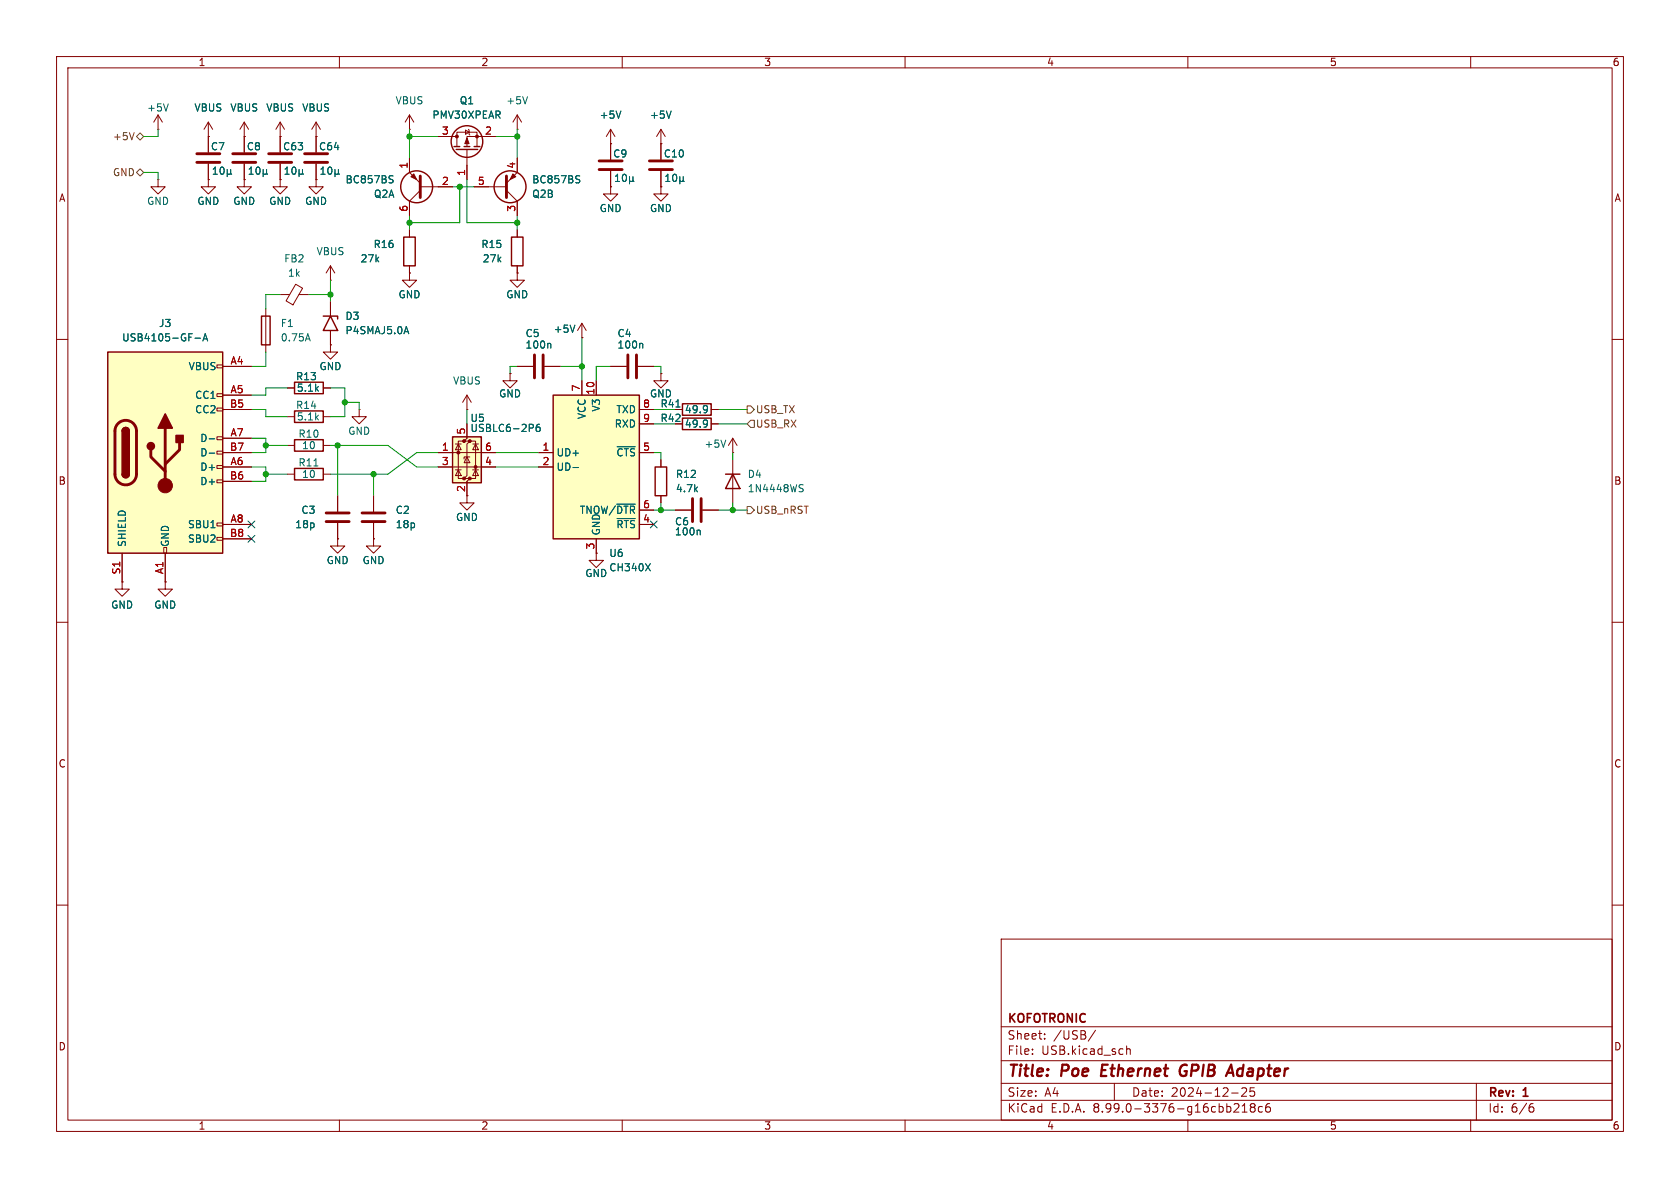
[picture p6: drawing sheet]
<svg xmlns="http://www.w3.org/2000/svg" width="297mm" height="210mm" viewBox="0 0 297 210" stroke-linecap="round" stroke-linejoin="round" font-family="sans-serif">
<g fill="none" stroke="#840000" stroke-width=".18">
<path d="M10 10h277v190h-277zM12 12h273v186h-273zM60 10v2M110 10v2M160 10v2M210 10v2M260 10v2M72.4 22.9h.1M72.4 20.3l-.8 1.3M72.4 20.3l.8 1.3M72.4 20.3v2.6M107.9 33v1.3h1.3l-1.3 1.3-1.2-1.3h1.2"/>
<path d="M107.9 33h.1M116.8 25.4v2.8M116.8 30.2v2.8M10 60h2M129.5 77.5l-.7 1.2M129.5 77.5l.8 1.2M129.5 77.5v2.5M285 60h2M129.5 80h.1M10 110h2M285 110h2M10 160h2"/>
<path d="M177 166h108v32h-108zM285 160h2M60 198v2M110 198v2M160 198v2M177 194.5h108M177 191.5h108M177 187.5h108M177 181.5h108M182.5 186.3v.1M182.5 185.5v.1M184.7 183.6v.1"/>
<path d="M184.7 182.8v.1M193.7 182.1l-1.3 2M197 191.5v3M199.2 184.9v1.5M199.2 185.5l.2-.1 .3 .1 .1 .9M210 198v2M217.7 193.2h1.2M218.2 195.2l.5-.1 .3 .1v.3l-.9 1.1h.9M219.6 196.6h.9M219.6 195.5l.4-.4v1.5M220.3 192.4v.5l-.8 .9h.9M221 192.3v.7l.2-.1h.5l.1 .6-.3 .3-.5-.1"/>
<path d="M221.3 195.7l-.3-.2 .3-.4 .4 .1 .2 .2-.3 .3M221.3 195.7l-.3 .3 .1 .5 .2 .1 .4-.1 .2-.2-.1-.4-.2-.2M221.3 195.7h.3M223.2 195.7l-.5-.1-.2 .3v.4l.1 .2h.6M224.5 195.1a.59 .59 0 0 0-.8 .6v.6l.2 .2 .4 .1 .2-.1 .1-.5-.1-.3h-.5l-.3 .3M260 198v2M261 191.5v6.5M270.6 195.7h.4l.2 .3-.1 .5-.5 .1M271 195.1l-.4 .1"/>
</g>
<path d="M194.9 188.2l-.3 2h1M209.4 189.4h.4M209.6 188.2a1.13 1.13 0 0 0-1 .7 1.13 1.13 0 0 0 .2 1.2l.3 .1 .5-.1" fill="none" stroke="#840000" stroke-width=".4"/>
<path d="M117.7 32.1h.7M117.7 31.2l.4-.4v1.3M119.1 30.9l.1-.1a.68 .68 0 0 1 .5 .6 .68 .68 0 0 1-.5 .7 .84 .84 0 0 1-.1-1.2zM120.2 31.9l.2 .2h.2l.2-.2M120.2 31.2v1.3M120.8 31.9l.2 .2M120.8 31.2v.7M128.3 77.8l-.4 1.3" fill="none" stroke="#006464" stroke-width=".18"/>
<path d="M114.8 28.4h4.1M114.8 30h4.1" fill="none" stroke="#840000" stroke-width=".51"/>
<path d="M97.8 69.9h15.2v25.4h-15.2z" fill="#ffffc2"/>
<g fill="none" stroke="#840000" stroke-width=".25">
<path d="M80.3 25.9h1M80.6 26.4h3.9M82 25.9h1.1M83.8 25.9h1M90.4 41.9h2.1v5.1h-2.1zM97.8 69.9h15.2v25.4h-15.2zM120.6 73.9h5.1v2h-5.1zM120.6 71.4h5.1v2h-5.1zM115.8 82.6h2.1v5h-2.1zM128.3 83.8h2.5M129.5 83.8l1.3 2.6h-2.5z"/>
<circle cx="82.5" cy="25" r="2.79"/>
</g>
<g fill="none" stroke="#840000" stroke-width=".18">
<path d="M77.5 24.1h3.3M80.8 25.9v-2.5h3.5v2.5M82.3 23l.6 .4-.6 .3zM82.5 26.4v5.4M82.8 22.9l.1 .1v.7l.2 .2M87.6 24.1h-5.1v1.8M91.4 22.9h.1M91.4 20.3l-.7 1.3M91.4 20.3l.8 1.3M91.4 20.3v2.6M91.4 48.3v1.2h1.3l-1.3 1.3-1.2-1.3h1.2M91.4 48.3h.1"/>
<path d="M91.4 40.6v1.3M91.4 47v1.3M102.9 67.3v2.6M105.4 67.3v2.6M113 72.4h2.6M113 74.9h2.6M116.8 66v1.3h1.3l-1.3 1.3-1.2-1.3h1.2M116.8 66h.1M119.4 72.4h1.2M119.4 74.9h1.2M125.7 72.4h1.3M125.7 74.9h1.3"/>
<path d="M95.2 80h2.6M95.2 82.6h2.6M105.4 97.8v1.3h1.3l-1.3 1.2-1.3-1.2h1.3M105.4 97.8h.1M105.4 95.3v2.5M113 80h2.6M113 90.2h2.6M113 92.7h2.6M116.8 81.3v1.3M116.8 87.6v1.3M119.4 90.2h2.8M124.2 90.2h2.8"/>
<path d="M129.5 81.3v7.6"/>
</g>
<g fill="none" stroke="#006464" stroke-width=".18">
<path d="M93.3 17.1l-.5 1.3M109.1 79h3.2M119.5 72h.7M124.9 74.3l.1 .1a1.07 1.07 0 0 1-.1 1M124.9 71.8h.1a1.07 1.07 0 0 1-.1 1M125.1 74.8l-.2 .2M125.1 72.2l-.2 .2M101.3 82.6h1M109 89.1h3.3M109.1 91.7h3.2M114.1 99.6l.9 1.3M115 99.6l-.9 1.3"/>
<path d="M123.6 93.7l.2 .2v.7M141.5 86.3l.4 .1 .1 .3-.3 .2h-.3M141.5 85.7h.5"/>
</g>
<g fill="#840000" stroke="#840000" stroke-width=".18">
<path d="M82.5 24.4l.4 1h-.7z"/>
<circle cx="80.8" cy="24.1" r=".25"/>
<circle cx="84.3" cy="24.1" r=".25"/>
</g>
<path d="M122.4 88.1v4.1M124 88.1v4.1" fill="none" stroke="#840000" stroke-width=".51"/>
<path d="M80 77.2h5.1v8.1h-5.1z" fill="#ffffc2"/>
<g fill="#840000" stroke="#840000" stroke-width=".18">
<path d="M73.2 30.7l.5 1.1-1.1-.6z"/>
<circle cx="81" cy="80" r=".25"/>
<circle cx="82" cy="78" r=".25"/>
<circle cx="82" cy="84.6" r=".25"/>
<circle cx="83.1" cy="78" r=".25"/>
<circle cx="83.1" cy="84.6" r=".25"/>
<circle cx="84.1" cy="82.5" r=".25"/>
</g>
<g fill="none" stroke="#840000" stroke-width=".18">
<path d="M36.8 31.8v1.2h1.3l-1.3 1.3-1.2-1.3h1.2M36.8 31.8h.1M36.8 24.1h.1M36.8 21.6l-.7 1.3M36.8 21.6l.8 1.3M36.8 21.6v5.3M36.8 29v2.8M43.2 31.8v1.2h1.2l-1.2 1.3-1.3-1.3h1.3M43.2 31.8h.1M43.2 24.1h.1M43.2 21.6v5.3M43.2 29v2.8"/>
<path d="M43.2 21.6l-.8 1.3M43.2 21.6l.7 1.3M72.4 27.9v2.6l1.9 1.9M74.3 33.7l-1.9 1.9v2.5M74.3 33h5.7M107.9 25.4h.1M107.9 22.9l-.7 1.2M107.9 22.9l.8 1.2M107.9 22.9v2.5M49.5 52.1h1.7M52.3 50.2l1.2 .8-1.7 2.9-1.2-.7zM52.9 52.1h1.7"/>
<path d="M58.4 49.5h.1M58.4 47l-.7 1.3M58.4 47l.8 1.3M58.4 47v2.5M72.4 48.3v1.2h1.3l-1.3 1.3-1.3-1.3h1.3M72.4 48.3h.1M72.4 40.6v1.3M72.4 47v1.3M80.5 78.5h1M81 78.5l.5 1h-1zM82 78h-1v6.6h1M82.5 74.9v2.6l-.5 .5h1.1l-.6 .5v5.6l-.5 .5h1.1l-.6 .5v3.8h1.3l-1.3 1.3-1.2-1.3h1.2"/>
<path d="M83.1 78h1v6.6h-1M83.6 78.5h1M84.1 78.5l.5 1h-1zM107.9 64.8h2.8M112.8 64.8h2.8M50.8 83.8h1.3M57.1 83.8h1.3M59.7 95.3v1.2h1.3l-1.3 1.3-1.3-1.3h1.3M59.7 95.3h.1M59.7 87.6v2.8M59.7 92.5v2.8M66 95.3v1.2h1.3l-1.3 1.3-1.2-1.3h1.2"/>
<path d="M66 95.3h.1M66 87.6v2.8M66 92.5v2.8M77.5 80h10.1M77.5 82.6h10.1M80.5 83.1h1M81 83.1l.5 1h-1zM82.5 80.8l.6 1h-1.1zM83.1 80.8h-1.1v.4M83.6 83.1h1M84.1 83.1l.5 1h-1z"/>
</g>
<g fill="none" stroke="#840000" stroke-width=".25">
<path d="M71.4 41.9h2v5.1h-2zM80 77.2h5.1v8.1h-5.1zM52.1 82.8h5v2h-5z"/>
<circle cx="73.7" cy="33" r="2.82"/>
</g>
<g fill="none" stroke="#006464" stroke-width=".18">
<path d="M109.8 19.6l-.5 1.3M37.7 30.8h.7M37.7 29.9l.4-.4v1.3M39.1 29.6l.1-.1a.68 .68 0 0 1 .4 .7 .68 .68 0 0 1-.4 .6 .84 .84 0 0 1-.1-1.2zM40.2 30.6l.2 .2h.2l.2-.2M40.2 30v1.2M40.8 30.6l.2 .2M40.8 30v.6M44 30.8h.8M44 29.9l.4-.4v1.3M45.4 29.6l.2-.1a.68 .68 0 0 1 .4 .7 .68 .68 0 0 1-.4 .6 .84 .84 0 0 1-.2-1.2zM46.5 30.6l.2 .2h.2l.2-.2"/>
<path d="M46.5 30v1.2M47.1 30.6l.2 .2M47.1 30v.6M69 31.1h.5M69.3 31.7l.2 .3-.2 .3M94.2 75.1l.1 .1-.1 .4M95.4 75l-.4 .1a.86 .86 0 0 0 0 1.2l.4-.1 .1-.5-.2-.2h-.3l-.2 .2M113.5 60.7l.1 .2v.6M55.5 82.4h.7"/>
</g>
<path d="M34.8 27.2h4.1M34.8 28.7h4.1M41.1 27.2h4.1M41.1 28.7h4.1M74.3 31.1v3.8M111 62.7v4.1M112.5 62.7v4.1M57.7 90.7h4M57.7 92.2h4M64 90.7h4.1M64 92.2h4.1" fill="none" stroke="#840000" stroke-width=".51"/>
<path d="M19 62.2h20.4v35.6h-20.4z" fill="#ffffc2"/>
<g fill="none" stroke="#840000" stroke-width=".18">
<path d="M27.9 31.8v1.2h1.3l-1.3 1.3-1.2-1.3h1.2M27.9 31.8h.1M27.9 22.9h.1M27.9 20.3l-.7 1.3M27.9 20.3l.8 1.3M27.9 20.3v2.6M36.8 31.8h.1M36.8 24.1h.1M36.8 24.1v2.8M36.8 29v2.8M43.2 31.8h.1M43.2 24.1h.1"/>
<path d="M43.2 24.1v2.8M43.2 29v2.8M49.5 24.1h.1M49.5 31.8v1.2h1.3l-1.3 1.3-1.2-1.3h1.2M49.5 31.8h.1M49.5 21.6v5.3M49.5 29v2.8M49.5 21.6l-.7 1.3M49.5 21.6l.8 1.3M55.9 24.1h.1M55.9 31.8v1.2h1.2l-1.2 1.3-1.3-1.3h1.3M55.9 31.8h.1"/>
<path d="M55.9 21.6v5.3M55.9 29v2.8M55.9 21.6l-.8 1.3M55.9 21.6l.7 1.3M72.4 27.9v2.6M72.4 35.6v2.5M77.5 33h2.5M77.5 24.1h2.5M82.5 29.2v2.6M83.8 33h5.7M85.1 24.1h2.5M89.5 33.7l1.9 1.9v2.5"/>
<path d="M91.4 27.9v2.6l-1.9 1.9M107.9 33h.1M107.9 25.4h.1M107.9 25.4v2.8M107.9 30.2v2.8M116.8 33v1.3h1.3l-1.3 1.3-1.2-1.3h1.2M116.8 33h.1M116.8 25.4h.1M116.8 22.9l-.7 1.2M116.8 22.9l.8 1.2M116.8 22.9v5.3M116.8 30.2v2.8"/>
<path d="M47 54.6v7.6M58.4 53.3v2.6M58.4 58.4v2.6M72.4 48.3h.1M72.4 40.6v1.3M72.4 47v1.3M91.4 48.3h.1M91.4 40.6v1.3M91.4 47v1.3M102.9 59.7h.1M102.9 57.2l-.8 1.2M102.9 57.2l.7 1.2"/>
<path d="M102.9 57.2v2.5M38.4 64.5h1v.5h-1zM38.4 69.6h1v.5h-1zM38.4 72.1h1v.5h-1zM38.4 77.2h1v.5h-1zM38.4 79.8h1v.5h-1zM39.4 64.8h5M39.4 69.9h5M39.4 72.4h5M39.4 77.5h5M50.8 73.7h1.3M50.8 68.6h1.3"/>
<path d="M50.8 78.7h1.3M57.1 73.7h1.3M57.1 68.6h1.3M57.1 78.7h1.3M58.4 61v1.2h1.3l-1.3 1.3-1.3-1.3h1.3M58.4 61h.1M63.5 72.4v1.3h1.3l-1.3 1.2-1.3-1.2h1.3M63.5 72.4h.1M82.5 72.4h.1M82.5 69.9l-.7 1.2M82.5 69.9l.8 1.2M82.5 69.9v2.5"/>
<path d="M82.5 74.9v2.6M90.2 66v1.3h1.2l-1.2 1.3-1.3-1.3h1.3M90.2 66h.1M91.4 64.8h2.8M96.3 64.8h2.8M102.9 67.3v2.6M105.4 67.3v2.6M107.9 64.8h2.8M112.8 64.8h2.8M113 72.4h2.6M113 74.9h2.6M116.8 66h.1"/>
<path d="M119.4 72.4h1.2M119.4 74.9h1.2M125.7 72.4h1.3M125.7 74.9h1.3M21.6 97.8v5.1M29 96.8h.5v1h-.5zM29.2 97.8v5.1M38.4 82.3h1v.5h-1zM38.4 84.8h1v.5h-1zM38.4 92.5h1v.5h-1zM38.4 95h1v.5h-1zM39.4 80h5"/>
<path d="M39.4 82.6h5M39.4 85.1h5M39.4 92.7h5M39.4 95.3h5M59.7 95.3h.1M59.7 87.6v2.8M59.7 92.5v2.8M66 95.3h.1M66 87.6v2.8M66 92.5v2.8M77.5 80h2.5M77.5 82.6h2.5"/>
<path d="M82.5 85.1v2.5M85.1 80h2.5M85.1 82.6h2.5M95.2 80h2.6M95.2 82.6h2.6M105.4 97.8h.1M105.4 95.3v2.5M113 80h2.6M113 92.7h2.6M113 90.2h2.6M116.8 81.3v1.3M116.8 87.6v1.3"/>
<path d="M119.4 90.2h2.8M124.2 90.2h2.8M21.6 102.9v1.2h1.3l-1.3 1.3-1.3-1.3h1.3M21.6 102.9h.1M29.2 102.9v1.2h1.3l-1.3 1.3-1.3-1.3h1.3M29.2 102.9h.1"/>
</g>
<g fill="none" stroke="#840000" stroke-width=".25">
<path d="M46.2 55.9h1.6v5.1h-1.6zM57.1 55.9h2.6v.5M58.4 55.9l1.3 2.5h-2.6zM19 62.2h20.4v35.6h-20.4zM21.6 76.2a.64 .64 0 0 1 .6-.6 .64 .64 0 0 1 .7 .6M52.1 72.6h5v2.1h-5zM52.1 67.6h5v2h-5zM52.1 77.7h5v2.1h-5zM21.6 83.8a.64 .64 0 0 0 .6 .7 .64 .64 0 0 0 .7-.7"/>
<circle cx="90.2" cy="33" r="2.82"/>
</g>
<g fill="none" stroke="#840000" stroke-width=".51">
<path d="M47.5 27.2h4.1M47.5 28.7h4.1M53.8 27.2h4.1M53.8 28.7h4.1M89.5 31.1v3.8M105.9 28.4h4.1M105.9 30h4.1M20.9 74.9a1.9 1.9 0 0 1 2-.5 1.9 1.9 0 0 1 1.2 1.8v7.6a1.91 1.91 0 0 1-1.9 1.9 1.91 1.91 0 0 1-1.9-1.9v-7.7l.2-.7zM26.7 79.5v1.3l2.5 2.5M29.2 75.7v10.2M31.7 78.2v1.3l-2.5 2.5M94.5 62.7v4.1"/>
<path d="M96 62.7v4.1"/>
</g>
<g fill="#840000" stroke="#840000" stroke-width=".25">
<path d="M21.6 76.2h1.3v7.6h-1.3z"/>
<path d="M21.8 75.8a.64 .64 0 0 1 .7-.2 .64 .64 0 0 1 .4 .6h-1.3z"/>
<path d="M21.6 83.8h1.3a.64 .64 0 0 1-.7 .7 .64 .64 0 0 1-.6-.7z"/>
<path d="M29.2 73.2l1.3 2.5h-2.6z"/>
<path d="M31.1 77h1.3v1.2h-1.3z"/>
<circle cx="26.7" cy="78.9" r=".63"/>
</g>
<g fill="#840000" stroke="#840000" stroke-width=".18">
<path d="M90.7 30.7l.5 .5-1 .6z"/>
<circle cx="29.2" cy="85.9" r="1.27"/>
</g>
<g fill="none" stroke="#006464" stroke-width=".18">
<path d="M29.8 18.4l-.5 1.2M109.8 19.6l-.5 1.3M118.7 19.6l-.5 1.3M37.7 30.8h.7M37.7 29.9l.4-.4v1.3M39.1 29.6l.1-.1a.68 .68 0 0 1 .4 .7 .68 .68 0 0 1-.4 .6 .84 .84 0 0 1-.1-1.2zM40.2 30.6l.2 .2h.2l.2-.2M40.2 30v1.2M40.8 30.6l.2 .2M40.8 30v.6M44 30.8h.8M44 29.9l.4-.4v1.3"/>
<path d="M45.4 29.6l.2-.1a.68 .68 0 0 1 .4 .7 .68 .68 0 0 1-.4 .6 .84 .84 0 0 1-.2-1.2zM46.5 30.6l.2 .2h.2l.2-.2M46.5 30v1.2M47.1 30.6l.2 .2M47.1 30v.6M50.4 30.8h.7M50.4 29.9l.4-.4v1.3M51.8 29.6l.1-.1a.68 .68 0 0 1 .4 .7 .68 .68 0 0 1-.4 .6 .84 .84 0 0 1-.1-1.2zM52.9 30.6l.2 .2h.2l.2-.2M52.9 30v1.2M53.5 30.6l.2 .2M53.5 30v.6"/>
<path d="M56.7 30.8h.8M56.7 29.9l.4-.4v1.3M58.1 29.6l.2-.1a.68 .68 0 0 1 .4 .7 .68 .68 0 0 1-.4 .6 .84 .84 0 0 1-.2-1.2zM59.2 30.6l.2 .2h.2l.2-.2M59.2 30v1.2M59.8 30.6l.2 .2M59.8 30v.6M69 31.1h.5M69.3 31.7l.2 .3-.2 .3M102 31.1h.5M102.3 31.7l.2 .3-.2 .3M108.8 32.1h.7"/>
<path d="M108.8 31.2l.4-.4v1.3M110.2 30.9l.1-.1a.68 .68 0 0 1 .5 .6 .68 .68 0 0 1-.5 .7 .84 .84 0 0 1-.1-1.2zM111.3 31.9l.2 .2h.2l.2-.2M111.3 31.2v1.3M111.9 31.9l.2 .2M111.9 31.2v.7M117.7 32.1h.7M117.7 31.2l.4-.4v1.3M119.1 30.9l.1-.1a.68 .68 0 0 1 .5 .6 .68 .68 0 0 1-.5 .7 .84 .84 0 0 1-.1-1.2zM120.2 31.9l.2 .2h.2l.2-.2M120.2 31.2v1.3M120.8 31.9l.2 .2"/>
<path d="M120.8 31.2v.7M34.5 59.8h.9M36 59.9h.6M54.4 59l.4 1.3M71.5 58.6h.6M71.8 57.7l.5 1.3M101.6 57.5l-.4 1.2M35.9 60.3l.4-1.3 .4 1.3M37 77.6h1M94.2 75.1l.1 .1-.1 .4M95.4 75l-.4 .1a.86 .86 0 0 0 0 1.2l.4-.1 .1-.5-.2-.2h-.3l-.2 .2M97.2 60.7l.2 .2v.6"/>
<path d="M109.1 79h3.2M113.5 60.7l.1 .2v.6M119.5 72h.7M124.9 71.8h.1a1.07 1.07 0 0 1-.1 1M124.9 74.3l.1 .1a1.07 1.07 0 0 1-.1 1M125.1 72.2l-.2 .2M125.1 74.8l-.2 .2M37 80.1h1M101.3 82.6h1M109 89.1h3.3M109.1 91.7h3.2M114.1 99.6l.9 1.3"/>
<path d="M115 99.6l-.9 1.3M123.6 93.7l.2 .2v.7"/>
</g>
<path d="M23.7 23.4l-.4 1.3M24.1 24.1l.7-.6 .6 .6-.6 .7zM24.1 30.5l.7-.7 .6 .7-.6 .6zM132.1 71.8h.6l.6 .6-.6 .6h-.6zM132.7 74.3h.6v1.3h-.6l-.6-.7zM132.1 89.5h.6l.6 .7-.6 .6h-.6z" fill="none" stroke="#725600" stroke-width=".18"/>
<g fill="none" stroke="#009600" stroke-width=".18">
<path d="M25.4 30.5h2.5v1.3M27.9 22.9v1.2h-2.5M72.4 22.9v5M72.4 38.1v2.5M72.4 24.1h5.1M80 33h3.8M81.3 33v6.4h-8.9M82.5 31.8v7.6h8.9M87.6 24.1h3.8M91.4 22.9v5M91.4 38.1v2.5M49.5 52.1h-2.5v2.5"/>
<path d="M54.6 52.1h3.8M58.4 49.5v3.8M102.9 59.7v7.6M44.4 77.5h2.6v2.5h-2.6M44.4 72.4h2.6v1.3h3.8M47 62.2v2.6h-2.6M47 78.7h3.8M50.8 68.6h-3.8v1.3h-2.6M58.4 68.6h2.6v5.1h-2.6M58.4 78.7h10.2l5.1 3.9h3.8M59.7 78.7v8.9M61 71.1h2.5v1.3"/>
<path d="M82.5 72.4v2.5M91.4 64.8h-1.2v1.2M99.1 64.8h3.8M107.9 64.8h-2.5v2.5M115.6 64.8h1.2v1.2M115.6 72.4h3.8M115.6 74.9h3.8M127 72.4h5.1M127 74.9h5.1M44.4 82.6h2.6v2.5h-2.6M47 83.8h3.8M66 83.8v3.8"/>
<path d="M77.5 80h-3.8l-5.1 3.8h-10.2M87.6 80h7.6M87.6 82.6h7.6M115.6 80h1.2v1.3M115.6 90.2h3.8M116.8 88.9v1.3M127 90.2h5.1M129.5 80v1.3M129.5 88.9v1.3"/>
</g>
<path d="M43.8 92.1l1.3 1.2M43.8 94.6l1.3 1.3M45.1 92.1l-1.3 1.2M45.1 94.6l-1.3 1.3M115 92.1l1.2 1.2M116.2 92.1l-1.2 1.2" fill="none" stroke="#000084" stroke-width=".18"/>
<g fill="#009600" stroke="#009600" stroke-width=".18">
<circle cx="72.4" cy="24.1" r=".46"/>
<circle cx="91.4" cy="24.1" r=".46"/>
<circle cx="81.3" cy="33" r=".46"/>
<circle cx="72.4" cy="39.4" r=".46"/>
<circle cx="58.4" cy="52.1" r=".46"/>
<circle cx="91.4" cy="39.4" r=".46"/>
<circle cx="102.9" cy="64.8" r=".46"/>
<circle cx="61" cy="71.1" r=".46"/>
<circle cx="59.7" cy="78.7" r=".46"/>
<circle cx="47" cy="78.7" r=".46"/>
<circle cx="47" cy="83.8" r=".46"/>
<circle cx="66" cy="83.8" r=".46"/>
<circle cx="116.8" cy="90.2" r=".46"/>
<circle cx="129.5" cy="90.2" r=".46"/>
</g>
<g font-size="2.8" fill="#840000">
<text x="178" y="190.9">Title:</text>
<text x="187.7" y="190.9">Poe</text>
<text x="195.5" y="190.9">Ethernet</text>
<text x="210.2" y="190.9">GPIB</text>
<text x="219.5" y="190.9">Adapter</text>
</g>
<g font-size="2.1" fill="#840000">
<text x="178" y="184">Sheet:</text>
<text x="178" y="181.2">KOFOTRONIC</text>
<text x="186.2" y="184">/USB/</text>
<text x="178" y="186.7">File:</text>
<text x="184.1" y="186.7">USB.kicad_sch</text>
<text x="178" y="196.9">KiCad</text>
<text x="178" y="194.1">Size:</text>
<text x="184.7" y="194.1">A4</text>
<text x="185.7" y="196.9">E.D.A.</text>
<text x="193.3" y="196.9">8.99.0-3376-g16cbb218c6</text>
<text x="200" y="194.1">Date:</text>
<text x="207" y="194.1">2024-12-25</text>
<text x="263" y="194.3">Rev:</text>
<text x="263" y="196.9">Id:</text>
<text x="267.1" y="196.9">6/6</text>
<text x="269.4" y="194.3">1</text>
</g>
<g font-size="1.8" fill="#840000">
<text x="35" y="11.9">1</text>
<text x="85" y="11.9">2</text>
<text x="135" y="11.9">3</text>
<text x="185" y="11.9">4</text>
<text x="235" y="11.9">5</text>
<text x="285" y="11.9">6</text>
<text x="10.3" y="35.9">A</text>
<text x="285.3" y="35.9">A</text>
<text x="10.3" y="85.9">B</text>
<text x="285.3" y="85.9">B</text>
<text x="10.3" y="135.9">C</text>
<text x="285.3" y="135.9">C</text>
<text x="10.3" y="185.9">D</text>
<text x="285.3" y="185.9">D</text>
<text x="35" y="199.9">1</text>
<text x="85" y="199.9">2</text>
<text x="135" y="199.9">3</text>
<text x="185" y="199.9">4</text>
<text x="235" y="199.9">5</text>
<text x="285" y="199.9">6</text>
</g>
<g font-size="1.8" fill="#006464">
<text x="25.9" y="19.9">+5V</text>
<text x="34.3" y="19.9">VBUS</text>
<text x="40.6" y="19.9">VBUS</text>
<text x="47" y="19.9">VBUS</text>
<text x="53.3" y="19.9">VBUS</text>
<text x="69.8" y="18.6">VBUS</text>
<text x="76.3" y="21.2">PMV30XPEAR</text>
<text x="81.2" y="18.6">Q1</text>
<text x="89.4" y="18.6">+5V</text>
<text x="105.9" y="21.2">+5V</text>
<text x="114.8" y="21.2">+5V</text>
<text x="37.2" y="26.8">C7</text>
<text x="43.5" y="26.8">C8</text>
<text x="49.9" y="26.8">C63</text>
<text x="56.3" y="26.8">C64</text>
<text x="108.3" y="28">C9</text>
<text x="117.3" y="28">C10</text>
<text x="61" y="32.6">BC857BS</text>
<text x="66" y="35.2">Q2A</text>
<text x="94" y="35.2">Q2B</text>
<text x="94" y="32.6">BC857BS</text>
<text x="25.9" y="36.4">GND</text>
<text x="34.8" y="36.4">GND</text>
<text x="41.1" y="36.4">GND</text>
<text x="47.5" y="36.4">GND</text>
<text x="53.8" y="36.4">GND</text>
<text x="105.9" y="37.7">GND</text>
<text x="114.8" y="37.7">GND</text>
<text x="50.1" y="46.6">FB2</text>
<text x="55.9" y="45.3">VBUS</text>
<text x="63.6" y="46.6">27k</text>
<text x="65.9" y="44">R16</text>
<text x="85" y="44">R15</text>
<text x="85.2" y="46.6">27k</text>
<text x="50.8" y="49.1">1k</text>
<text x="70.4" y="52.9">GND</text>
<text x="89.4" y="52.9">GND</text>
<text x="28" y="58">J3</text>
<text x="49.5" y="58">F1</text>
<text x="61" y="56.7">D3</text>
<text x="61" y="59.3">P4SMAJ5.0A</text>
<text x="92.8" y="59.8">C5</text>
<text x="97.8" y="59">+5V</text>
<text x="109.1" y="59.8">C4</text>
<text x="21.5" y="60.6">USB4105-GF-A</text>
<text x="33.3" y="65.6">VBUS</text>
<text x="49.5" y="60.6">0.75A</text>
<text x="56.4" y="65.6">GND</text>
<text x="92.8" y="61.8">100n</text>
<text x="109.1" y="61.8">100n</text>
<text x="34.4" y="70.7">CC1</text>
<text x="52.2" y="67.4">R13</text>
<text x="52.4" y="69.4">5.1k</text>
<text x="80" y="68.2">VBUS</text>
<text x="88.1" y="70.5">GND</text>
<text x="114.8" y="70.5">GND</text>
<text x="34.4" y="73.3">CC2</text>
<text x="52.2" y="72.5">R14</text>
<text x="52.4" y="74.5">5.1k</text>
<text x="52.7" y="77.6">R10</text>
<text x="61.5" y="77.1">GND</text>
<text x="83.1" y="74.8">U5</text>
<text x="83.1" y="76.6">USBLC6-2P6</text>
<text x="103.7" y="74.2" transform="rotate(-90 103.7 74.2)">VCC</text>
<text x="106.3" y="72.9" transform="rotate(-90 106.3 72.9)">V3</text>
<text x="108.6" y="75.8">RXD</text>
<text x="108.9" y="73.3">TXD</text>
<text x="116.7" y="74.8">R42</text>
<text x="116.7" y="72.2">R41</text>
<text x="121" y="75.8">49.9</text>
<text x="121" y="73.3">49.9</text>
<text x="35.3" y="78.3">D-</text>
<text x="35.3" y="80.9">D-</text>
<text x="35.3" y="83.4">D+</text>
<text x="52.7" y="82.7">R11</text>
<text x="53.3" y="79.6">10</text>
<text x="98.3" y="80.9">UD+</text>
<text x="98.3" y="83.4">UD-</text>
<text x="108.9" y="80.9">~{CTS}</text>
<text x="124.5" y="79.3">+5V</text>
<text x="35.3" y="86">D+</text>
<text x="53.3" y="84.7">10</text>
<text x="119.4" y="87.2">4.7k</text>
<text x="119.4" y="84.7">R12</text>
<text x="132.1" y="84.7">D4</text>
<text x="132.1" y="87.2">1N4448WS</text>
<text x="33.1" y="93.6">SBU1</text>
<text x="52.1" y="93.6">18p</text>
<text x="53.2" y="91">C3</text>
<text x="69.9" y="91">C2</text>
<text x="69.9" y="93.6">18p</text>
<text x="80.5" y="92.3">GND</text>
<text x="102.4" y="91">TNOW/~{DTR}</text>
<text x="106.3" y="94.7" transform="rotate(-90 106.3 94.7)">GND</text>
<text x="108.9" y="93.6">~{RTS}</text>
<text x="119.2" y="94.8">100n</text>
<text x="119.2" y="93.1">C6</text>
<text x="22.5" y="96.8" transform="rotate(-90 22.5 96.8)">SHIELD</text>
<text x="30.1" y="96.8" transform="rotate(-90 30.1 96.8)">GND</text>
<text x="33.1" y="96.1">SBU2</text>
<text x="57.7" y="99.9">GND</text>
<text x="64" y="99.9">GND</text>
<text x="107.6" y="101.2">CH340X</text>
<text x="107.6" y="98.7">U6</text>
<text x="19.6" y="107.8">GND</text>
<text x="27.2" y="107.8">GND</text>
<text x="103.4" y="102.2">GND</text>
</g>
<g font-size="1.8" fill="#a90000">
<text x="78" y="23.9">3</text>
<text x="85.7" y="23.9">2</text>
<text x="72.1" y="29.9" transform="rotate(-90 72.1 29.9)">1</text>
<text x="91.2" y="29.9" transform="rotate(-90 91.2 29.9)">4</text>
<text x="78" y="32.8">2</text>
<text x="82.3" y="31.2" transform="rotate(-90 82.3 31.2)">1</text>
<text x="84.4" y="32.8">5</text>
<text x="72.1" y="37.5" transform="rotate(-90 72.1 37.5)">6</text>
<text x="91.2" y="37.5" transform="rotate(-90 91.2 37.5)">3</text>
<text x="40.7" y="64.5">A4</text>
<text x="40.7" y="69.6">A5</text>
<text x="102.6" y="69.3" transform="rotate(-90 102.6 69.3)">7</text>
<text x="105.2" y="69.9" transform="rotate(-90 105.2 69.9)">10</text>
<text x="40.6" y="72.1">B5</text>
<text x="40.7" y="77.2">A7</text>
<text x="82.3" y="76.9" transform="rotate(-90 82.3 76.9)">5</text>
<text x="113.6" y="72.1">8</text>
<text x="113.6" y="74.7">9</text>
<text x="40.6" y="79.8">B7</text>
<text x="40.7" y="82.3">A6</text>
<text x="78" y="79.8">1</text>
<text x="78" y="82.3">3</text>
<text x="85.7" y="79.8">6</text>
<text x="85.7" y="82.3">4</text>
<text x="95.8" y="79.8">1</text>
<text x="95.8" y="82.3">2</text>
<text x="113.6" y="79.8">5</text>
<text x="40.6" y="84.8">B6</text>
<text x="82.3" y="87.1" transform="rotate(-90 82.3 87.1)">2</text>
<text x="113.6" y="89.9">6</text>
<text x="40.6" y="95">B8</text>
<text x="40.7" y="92.5">A8</text>
<text x="113.6" y="92.5">4</text>
<text x="21.3" y="101.6" transform="rotate(-90 21.3 101.6)">S1</text>
<text x="29" y="101.6" transform="rotate(-90 29 101.6)">A1</text>
<text x="105.2" y="97.2" transform="rotate(-90 105.2 97.2)">3</text>
</g>
<g font-size="1.8" fill="#725600">
<text x="19.9" y="25">+5V</text>
<text x="19.9" y="31.3">GND</text>
<text x="133.5" y="75.8">USB_RX</text>
<text x="133.5" y="73.3">USB_TX</text>
<text x="133.5" y="91">USB_nRST</text>
</g>
</svg>
